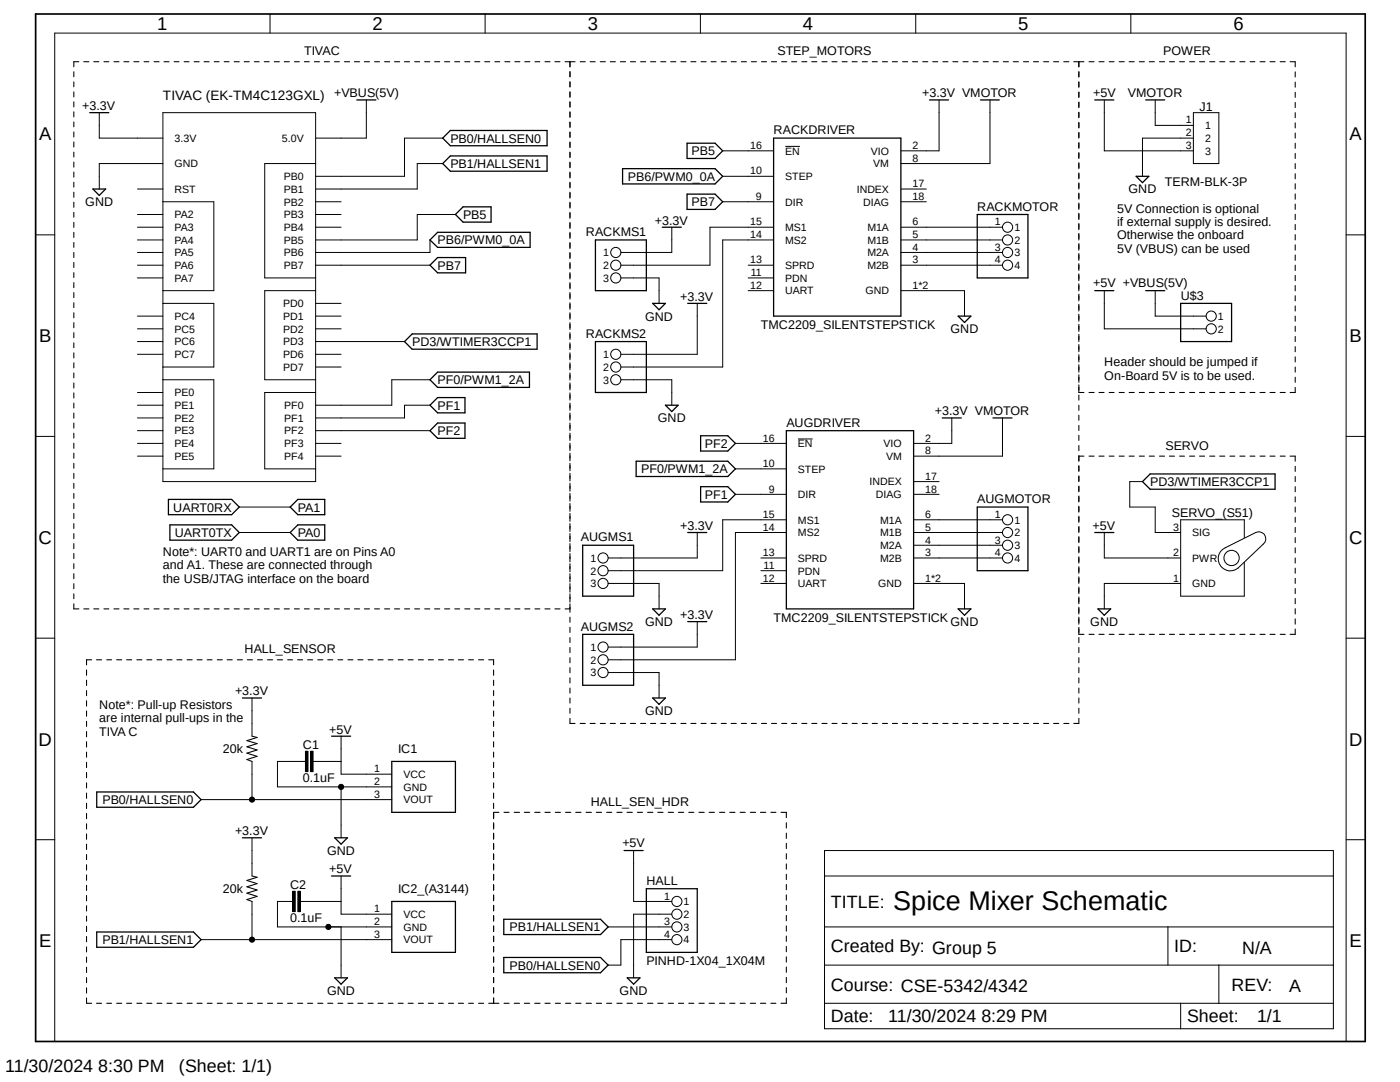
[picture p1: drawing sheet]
<svg xmlns="http://www.w3.org/2000/svg" width="279mm" height="216mm" viewBox="0 0 279 216" stroke-linecap="round" stroke-linejoin="round" font-family="sans-serif">
<path d="M6.6 2.5l266.2 205.9M272.8 2.5l-266.2 205.9" fill="none" stroke="#fff" stroke-width=".2"/>
<g fill="none" stroke="#000" stroke-width=".21">
<path d="M14.7 14.3v1M14.7 16.3v1M14.7 18.3v1M15.7 12.3h-1v1M16.7 12.3h1M18.7 12.3h1M20.7 12.3h1M22.7 12.3h1M24.7 12.3h1M26.7 12.3h1M28.7 12.3h1M30.7 12.3h1"/>
<path d="M32.7 12.3h1M34.8 12.3h.9M36.7 12.3h1M38.7 12.3h1.1M40.7 12.3h1M42.8 12.3h.9M44.7 12.3h1M46.7 12.3h1.1M48.7 12.3h1M50.8 12.3h.9M52.7 12.3h1M54.7 12.3h1.1"/>
<path d="M56.7 12.3h1M58.8 12.3h.9M60.7 12.3h1M62.7 12.3h1.1M64.7 12.3h1M66.8 12.3h.9M68.7 12.3h1.1M70.7 12.3h1.1M72.7 12.3h1M74.8 12.3h.9M76.8 12.3h1M78.7 12.3h1.1"/>
<path d="M80.7 12.3h1M82.8 12.3h.9M84.8 12.3h1M86.7 12.3h1.1M88.7 12.3h1M90.8 12.3h.9M92.8 12.3h1M94.7 12.3h1.1M96.7 12.3h1M98.8 12.3h.9M100.8 12.3h1M102.7 12.3h1.1"/>
<path d="M104.7 12.3h1M106.8 12.3h.9M108.8 12.3h1M110.7 12.3h1.1M112.8 12.3h2M113.7 12.3v1M113.7 14.3v1M113.7 16.3v1.1M113.7 18.3v1.1M115.8 12.3h1M117.8 12.3h1M119.8 12.3h1"/>
<path d="M121.8 12.3h1M123.8 12.3h1M125.8 12.3h1M127.8 12.3h1.1M129.8 12.3h1.1M131.9 12.3h1M133.9 12.3h1M135.9 12.3h1M137.9 12.3h1M139.9 12.3h1M141.9 12.3h1M143.9 12.3h1"/>
<path d="M145.9 12.3h1M148 12.3h1M149.9 12.3h1.1M152 12.3h1M154 12.3h1M156 12.3h1M158 12.3h1M160 12.3h1M162 12.3h1M164 12.3h1.1M166 12.3h1M168.1 12.3h1"/>
<path d="M170.1 12.3h1M172.1 12.3h1M174.1 12.3h1M176.1 12.3h1M178.1 12.3h1M180.1 12.3h1M182.1 12.3h1M184.1 12.3h1.1M186.1 12.3h1.1M188.2 12.3h1M190.2 12.3h1M192.2 12.3h1"/>
<path d="M194.2 12.3h1M196.2 12.3h1M198.2 12.3h1M200.2 12.3h1.1M202.2 12.3h1M204.3 12.3h1M206.2 12.3h1.1M208.3 12.3h1M210.3 12.3h1M212.3 12.3h1M214.3 12.3h2M215.3 12.3v1"/>
<path d="M215.3 14.3v1.1M215.3 16.3v1.1M215.3 18.4v1M217.3 12.3h1.1M219.3 12.3h1M221.4 12.3h.9M223.4 12.3h1M225.3 12.3h1.1M227.4 12.3h1M229.4 12.3h1M231.4 12.3h1M233.4 12.3h1"/>
<path d="M235.4 12.3h1M237.4 12.3h1M239.4 12.3h1M241.4 12.3h1M243.4 12.3h1M245.4 12.3h1M247.4 12.3h1.1M249.5 12.3h.9M251.5 12.3h1M253.4 12.3h1.1M255.5 12.3h1M257.5 12.3h1v1"/>
<path d="M258.5 14.4v1M258.5 16.4v1M258.5 18.4v1M14.7 20.3v1M14.7 22.3v1M14.7 24.3v1M14.7 26.3v1M14.7 28.3v1M14.7 30.4v.9M14.7 32.3v1.1M14.7 34.3v1M14.7 36.4v.9"/>
<path d="M14.7 38.4v1M113.7 20.3v1.1M113.7 22.3v1.1M113.7 24.3v1.1M113.7 26.3v1.1M113.7 28.3v1.2M113.7 30.4v1.1M113.7 32.3v1.2M113.7 34.3v1.2M113.7 36.4v1.1M113.7 38.4v1.1M215.3 20.4v1.1"/>
<path d="M215.3 22.4v1.1M215.3 24.4v1.1M215.3 26.4v1.2M215.3 28.4v1.2M215.3 30.4v1.2M215.3 32.5v1.2M215.3 34.5v1.2M215.3 36.5v1.2M215.3 38.5v1.3M258.5 20.4v1.1M258.5 22.5v1M258.5 24.5v1"/>
<path d="M258.5 26.5v1.1M258.5 28.6v1M258.5 30.6v1M258.5 32.6v1.1M258.5 34.7v1M258.5 36.7v1M258.5 38.7v1.1M14.7 40.3v1.1M14.7 42.4v.9M14.7 44.4v1M14.7 46.4v1M14.7 48.4v1"/>
<path d="M14.7 50.4v1M14.7 52.4v1M14.7 54.4v1M14.7 56.4v1M14.7 58.4v1M113.7 40.3v1.2M113.7 42.4v1.2M113.7 44.4v1.2M113.7 46.4v1.2M113.7 48.4v1.2M113.7 50.4v1.2M113.7 52.4v1.2"/>
<path d="M113.7 54.4v1.3M113.7 56.4v1.3M113.7 58.4v1.3M215.3 40.5v1.3M215.3 42.5v1.3M215.3 44.6v1.2M215.3 46.6v1.3M215.3 48.6v1.3M215.3 50.6v1.3M215.3 52.6v1.4M215.3 54.7v1.3M215.3 56.6v1.4"/>
<path d="M215.3 58.7v1.3M258.5 40.7v1.1M258.5 42.8v1M258.5 44.8v1M258.5 46.8v1.1M258.5 48.9v1M258.5 50.9v1M258.5 52.9v1.1M258.5 54.9v1.1M258.5 57v1M258.5 59v1M14.7 60.4v1"/>
<path d="M14.7 62.4v1M14.7 64.4v1M14.7 66.4v1M14.7 68.4v1M14.7 70.4v1M14.7 72.4v1M14.7 74.4v1M14.7 76.4v1M14.7 78.4v1M113.7 60.4v1.3M113.7 62.4v1.3M113.7 64.4v1.3"/>
<path d="M113.7 66.4v1.3M113.7 68.4v1.4M113.7 70.4v1.4M113.7 72.4v1.4M113.7 74.4v1.4M113.7 76.4v1.4M113.7 78.4v1.4M215.3 60.7v1.4M215.3 62.7v1.4M215.3 64.7v1.4M215.3 66.7v1.5M215.3 68.7v1.5"/>
<path d="M215.3 70.8v1.4M215.3 72.8v1.5M215.3 74.8v1.5M215.3 76.8v1.5h1M215.3 78.8v1M217.3 78.3h1.1M219.3 78.3h1M221.4 78.3h.9M223.4 78.3h1M225.3 78.3h1.1M227.4 78.3h1M229.4 78.3h1"/>
<path d="M231.4 78.3h1M233.4 78.3h1M235.4 78.3h1M237.4 78.3h1M239.4 78.3h1M241.4 78.3h1M243.4 78.3h1M245.4 78.3h1M247.4 78.3h1.1M249.5 78.3h.9M251.5 78.3h1M253.4 78.3h1.1"/>
<path d="M255.5 78.3h1M258.5 61v1.1M258.5 63.1v1M258.5 65.1v1M258.5 67.1v1.1M258.5 69.2v1M258.5 71.2v1M258.5 73.2v1.1M258.5 75.3v1M258.5 77.3v1h-1M14.7 80.4v1M14.7 82.4v1"/>
<path d="M14.7 84.4v1M14.7 86.4v1M14.7 88.4v1.1M14.7 90.4v1M14.7 92.5v.9M14.7 94.4v1.1M14.7 96.4v1.1M14.7 98.5v.9M113.7 80.4v1.5M113.7 82.4v1.5M113.7 84.4v1.5M113.7 86.4v1.5"/>
<path d="M113.7 88.4v1.5M113.7 90.4v1.5M113.7 92.5v1.4M113.7 94.4v1.6M113.7 96.4v1.6M113.7 98.5v1.5M215.3 80.9v1M215.3 82.8v1.1M215.3 84.9v1M215.3 86.9v1M215.3 88.9v1M215.3 90.9v1.1"/>
<path d="M215.3 92.9v1.2M215.3 95v1.1M215.3 97v1.1M215.3 99v1.2M215.3 91h1M217.3 91h1.1M219.3 91h1M221.4 91h.9M223.4 91h1M225.3 91h1.1M227.4 91h1M229.4 91h1"/>
<path d="M231.4 91h1M233.4 91h1M235.4 91h1M237.4 91h1M239.4 91h1M241.4 91h1M243.4 91h1M245.4 91h1M247.4 91h1.1M249.5 91h.9M251.5 91h1M253.4 91h1.1"/>
<path d="M255.5 91h1M257.5 91h1v1M258.5 93v1.1M258.5 95.1v1M258.5 97.1v1M258.5 99.1v1.1M14.7 100.5v1M14.7 102.4v1.1M14.7 104.5v1M14.7 106.5v1M14.7 108.5v1M14.7 110.4v1.1"/>
<path d="M14.7 112.5v1M14.7 114.5v1M14.7 116.5v1M14.7 118.5v1M113.7 100.5v1.5M113.7 102.4v1.6M113.7 104.5v1.5M113.7 106.5v1.6M113.7 108.5v1.6M113.7 110.4v1.7M113.7 112.5v1.6M113.7 114.5v1.6"/>
<path d="M113.7 116.5v1.7M113.7 118.5v1.6M215.3 101v1.2M215.3 103v1.2M215.3 105v1.3M215.3 107.1v1.2M215.3 109.1v1.2M215.3 111.1v1.3M215.3 113.1v1.3M215.3 115.1v1.3M215.3 117.1v1.3M215.3 119.1v1.4"/>
<path d="M258.5 101.2v1M258.5 103.2v1M258.5 105.2v1.1M258.5 107.3v1M258.5 109.3v1M258.5 111.3v1.1M258.5 113.4v1M258.5 115.4v1M258.5 117.4v1M258.5 119.4v1.1M14.7 120.5v1h1M16.7 121.5h1"/>
<path d="M17.3 133.7v1M17.3 135.7v1.1M17.3 137.8v1M17.3 139.8v1.1M18.3 131.7h-1v1M18.7 121.5h1M19.3 131.7h1M20.7 121.5h1M21.3 131.7h1M22.7 121.5h1M23.3 131.7h1M24.7 121.5h1"/>
<path d="M25.3 131.7h1M26.7 121.5h1M27.3 131.7h1M28.7 121.5h1M29.3 131.7h1M30.7 121.5h1M31.3 131.7h1M32.7 121.5h1M33.3 131.7h1M34.8 121.5h.9M35.3 131.7h1M36.7 121.5h1"/>
<path d="M37.3 131.7h1.1M38.7 121.5h1.1M39.3 131.7h1M40.7 121.5h1M41.4 131.7h.9M42.8 121.5h.9M43.3 131.7h1.1M44.7 121.5h1M45.3 131.7h1.1M46.7 121.5h1.1M47.4 131.7h1M48.7 121.5h1"/>
<path d="M49.4 131.7h1M50.8 121.5h.9M51.4 131.7h1M52.7 121.5h1M53.4 131.7h1M54.7 121.5h1.1M55.4 131.7h1M56.7 121.5h1M57.4 131.7h1M58.8 121.5h.9M59.4 131.7h1M60.7 121.5h1"/>
<path d="M61.4 131.7h1M62.7 121.5h1.1M63.4 131.7h1M64.7 121.5h1M65.4 131.7h1M66.8 121.5h.9M67.4 131.7h1M68.7 121.5h1.1M69.4 131.7h1M70.7 121.5h1.1M71.4 131.7h1M72.7 121.5h1"/>
<path d="M73.4 131.7h1.1M74.8 121.5h.9M75.4 131.7h1.1M76.8 121.5h1M77.5 131.7h.9M78.7 121.5h1.1M79.5 131.7h1M80.7 121.5h1M81.4 131.7h1.1M82.8 121.5h.9M83.5 131.7h1M84.8 121.5h1"/>
<path d="M85.5 131.7h1M86.7 121.5h1.1M87.5 131.7h1M88.7 121.5h1M89.5 131.7h1M90.8 121.5h.9M91.5 131.7h1M92.8 121.5h1M93.5 131.7h1M94.7 121.5h1.1M95.5 131.7h1M96.7 121.5h1"/>
<path d="M97.5 131.7h1v1M98.5 133.7v1M98.5 135.7v1.1M98.5 137.8v1M98.5 139.8v1.1M98.8 121.5h.9M100.8 121.5h1M102.7 121.5h1.1M104.7 121.5h1M106.8 121.5h.9M108.8 121.5h1M110.7 121.5h1.1"/>
<path d="M112.8 121.5h.9M113.7 120.5v1.7M113.7 123.1v1.1M113.7 125.2v1M113.7 127.2v1M113.7 129.2v1M113.7 131.2v1M113.7 133.2v1M113.7 135.3v1M113.7 137.3v1M113.7 139.3v1M215.3 121.2v1.3"/>
<path d="M215.3 123.1v1.4M215.3 125.2v1.4h1M215.3 127.2v1M215.3 129.2v1M215.3 131.2v1M215.3 133.2v1M215.3 135.3v1M215.3 137.3v1M215.3 139.3v1M217.3 126.6h1.1M219.3 126.6h1M221.4 126.6h.9"/>
<path d="M223.4 126.6h1M225.3 126.6h1.1M227.4 126.6h1M229.4 126.6h1M231.4 126.6h1M233.4 126.6h1M235.4 126.6h1M237.4 126.6h1M239.4 126.6h1M241.4 126.6h1M243.4 126.6h1M245.4 126.6h1"/>
<path d="M247.4 126.6h1.1M249.5 126.6h.9M251.5 126.6h1M253.4 126.6h1.1M255.5 126.6h1M258.5 121.5v1M258.5 123.5v1M258.5 125.5v1.1h-1M17.3 141.9v1M17.3 143.9v1M17.3 146v1M17.3 148v1.1"/>
<path d="M17.3 150.1v1M17.3 152.1v1.1M17.3 154.1v1.1M17.3 156.2v1M17.3 158.2v1.1M50.3 146.9l1 .3-2 .6 2 .6-2 .6 2 .6-2 .7 2 .6-2 .7 1 .3M98.5 141.9v1M98.5 143.9v1M98.5 146v1M98.5 148v1.1M98.5 150.1v1M98.5 152.1v1.1"/>
<path d="M98.5 154.1v1.1M98.5 156.2v1M98.5 158.2v1.1M113.7 141.3v1M113.7 143.3v1.1h1.1M115.8 144.4h1M117.8 144.4h1M119.8 144.4h1M121.8 144.4h1M123.8 144.4h1M125.8 144.4h1M127.8 144.4h1.1"/>
<path d="M129.8 144.4h1.1M131.9 144.4h1M133.9 144.4h1M135.9 144.4h1M137.9 144.4h1M139.9 144.4h1M141.9 144.4h1M143.9 144.4h1M145.9 144.4h1M148 144.4h1M149.9 144.4h1.1M152 144.4h1"/>
<path d="M154 144.4h1M156 144.4h1M158 144.4h1M160 144.4h1M162 144.4h1M164 144.4h1.1M166 144.4h1M168.1 144.4h1M170.1 144.4h1M172.1 144.4h1M174.1 144.4h1M176.1 144.4h1"/>
<path d="M178.1 144.4h1M180.1 144.4h1M182.1 144.4h1M184.1 144.4h1.1M186.1 144.4h1.1M188.2 144.4h1M190.2 144.4h1M192.2 144.4h1M194.2 144.4h1M196.2 144.4h1M198.2 144.4h1M200.2 144.4h1.1"/>
<path d="M202.2 144.4h1M204.3 144.4h1M206.2 144.4h1.1M208.3 144.4h1M210.3 144.4h1M212.3 144.4h1M215.3 141.3v1M215.3 143.3v1.1h-1M17.3 160.3v1M17.3 162.3v1.1M17.3 164.4v1M17.3 166.4v1.1"/>
<path d="M17.3 168.4v1.1M17.3 170.5v1M17.3 172.6v1M17.3 174.6v1M17.3 176.7v1M17.3 178.7v1M50.3 174.8l1 .2-2 .7 2 .6-2 .7 2 .6-2 .6 2 .7-2 .6 1 .4M98.5 160.3v1M98.5 164.2v1.2M98.5 166.2v1.3M98.5 168.3v1.2M98.5 170.3v1.2"/>
<path d="M98.5 172.4v1.2M98.5 174.5v1.1M98.5 176.5v1.2M98.5 178.6v1.1M99.6 162.1h-1.1v1.3M100.6 162.1h1M102.6 162.1h1.1M104.6 162.1h1.1M106.7 162.1h1.1M108.8 162.1h1M110.8 162.1h1M112.9 162.1h1"/>
<path d="M114.9 162.1h1.1M117 162.1h1M119 162.1h1.1M121.1 162.1h1M123.1 162.1h1.1M125.1 162.1h1.1M127.2 162.1h1M129.2 162.1h1.1M131.3 162.1h1M133.3 162.1h1.1M135.4 162.1h1M137.5 162.1h1"/>
<path d="M139.5 162.1h1M141.5 162.1h1.1M143.6 162.1h1.1M145.6 162.1h1.1M147.7 162.1h1M149.7 162.1h1.1M151.8 162.1h1M153.8 162.1h1.1M155.9 162.1h1v1.1M156.9 164.2v1M156.9 166.2v1.1M156.9 168.3v1"/>
<path d="M156.9 170.3v1.1M156.9 172.4v1M156.9 174.5v1M156.9 176.5v1M156.9 178.6v1M17.3 199.1v1.1h1M17.3 180.7v1.1M17.3 182.8v1M17.3 184.8v1.1M17.3 186.9v1M17.3 188.9v1M17.3 191v1"/>
<path d="M17.3 193v1.1M17.3 195.1v1M17.3 197.1v1.1M98.5 180.6v1.2M98.5 182.7v1.1M98.5 184.7v1.2M98.5 186.8v1.1M98.5 188.8v1.1M98.5 190.9v1.1M98.5 193v1.1M98.5 195v1.1M98.5 197.1v1.1"/>
<path d="M98.5 199.1v1.1M156.9 180.6v1.1M156.9 182.7v1M156.9 184.7v1.1M156.9 186.8v1M156.9 188.8v1.1M156.9 190.9v1.1M156.9 193v1M156.9 195v1.1M156.9 197.1v1M156.9 199.1v1.1h-1M19.3 200.2h1"/>
<path d="M21.3 200.2h1M23.3 200.2h1M25.3 200.2h1M27.3 200.2h1M29.3 200.2h1M31.3 200.2h1M33.3 200.2h1M35.3 200.2h1M37.3 200.2h1.1M39.3 200.2h1M41.4 200.2h.9M43.3 200.2h1.1"/>
<path d="M45.3 200.2h1.1M47.4 200.2h1M49.4 200.2h1M51.4 200.2h1M53.4 200.2h1M55.4 200.2h1M57.4 200.2h1M59.4 200.2h1M61.4 200.2h1M63.4 200.2h1M65.4 200.2h1M67.4 200.2h1"/>
<path d="M69.4 200.2h1M71.4 200.2h1M73.4 200.2h1.1M75.4 200.2h1.1M77.5 200.2h.9M79.5 200.2h1M81.4 200.2h1.1M83.5 200.2h1M85.5 200.2h1M87.5 200.2h1M89.5 200.2h1M91.5 200.2h1"/>
<path d="M93.5 200.2h1M95.5 200.2h1M97.5 200.2h2.1M100.6 200.2h1M102.6 200.2h1.1M104.6 200.2h1.1M106.7 200.2h1.1M108.8 200.2h1M110.8 200.2h1M112.9 200.2h1M114.9 200.2h1.1M117 200.2h1"/>
<path d="M119 200.2h1.1M121.1 200.2h1M123.1 200.2h1.1M125.1 200.2h1.1M127.2 200.2h1M129.2 200.2h1.1M131.3 200.2h1M133.3 200.2h1.1M135.4 200.2h1M137.5 200.2h1M139.5 200.2h1M141.5 200.2h1.1"/>
<path d="M143.6 200.2h1.1M145.6 200.2h1.1M147.7 200.2h1M149.7 200.2h1.1M151.8 200.2h1M153.8 200.2h1.1"/>
</g>
<g fill="none" stroke="#000" stroke-width=".2">
<path d="M53.9 2.8v3.8M73.1 19.9v7.7h-10.1M96.8 2.8v3.8M139.8 2.8v3.8M182.8 2.8v3.8M187.4 19.9v10.2h-7.6M197.6 19.9v12.7h-17.8M220.4 19.9v10.2h17.8M225.7 2.8v3.8M230.5 19.9v5.1h7.7M19.8 22.5v5.1h12.7M27.4 37.7h5.1"/>
<path d="M32.5 32.6h-12.7v5.1M32.5 22.5h30.5v73.6h-30.5zM63 32.6h-10.2v22.9h10.2M88.3 27.6h-7.6v7.6h-17.7M88.3 32.6h-5v5.1h-20.3M144.2 35.2h10.2M144.2 30.1h10.2M156.7 29.2h2.9M179.8 37.7h5.1M238.2 22.5h5v10.1h-5zM238.2 27.6h-10.2v7.6M7.1 46.9h3.8"/>
<path d="M27.4 42.8h5.1M27.4 45.3h5.1M27.4 47.9h5.1M27.4 50.4h5.1M27.4 52.9h5.1M27.4 55.5h5.1M32.5 40.3h10.2v17.7h-10.2M63 42.8h5.1M63 45.3h5.1M63 52.9h22.8M63 40.3h5.1M63 58h-10.2v17.8h10.2"/>
<path d="M85.8 47.9v2.5h-22.8M90.9 42.8h-7.6v5.1h-20.3M123.9 55.5h7.6v5M134.1 45.3v5.1h-10.2M144.2 40.3h10.2M149.3 52.9h5.1M149.3 55.5h5.1M149.3 58h5.1M154.4 45.3h-12.7v7.6h-17.8M154.4 47.9h-10.2v25.3h-20.3M179.8 58h12.7v5.1M179.8 45.3h20.3"/>
<path d="M179.8 47.9h20.3M179.8 50.4h20.3M179.8 52.9h20.3M179.8 40.3h5.1M220.4 58v7.6h20.3M230.5 58v5.1h10.2M268.6 46.9h3.9M27.4 63.1h5.1M27.4 65.6h5.1M27.4 68.2h5.1M27.4 70.7h5.1M27.4 78.3h5.1"/>
<path d="M32.5 60.5h10.2v12.7h-10.2M32.5 75.8h10.2v17.8h-10.2M63 63.1h5.1M63 65.6h5.1M63 68.2h17.7M63 70.7h5.1M63 60.5h5.1M63 73.2h5.1M63 78.3h-10.2v15.3h10.2M85.8 75.8h-7.6v5.1h-15.2M123.9 75.8h10.2v5.1M139.1 60.5v10.2h-15.2"/>
<path d="M7.1 87.1h3.8M27.4 80.9h5.1M27.4 83.4h5.1M27.4 85.9h5.1M27.4 88.5h5.1M27.4 91h5.1M63 85.9h22.8M63 88.5h5.1M63 91h5.1M85.8 80.9h-5.1v2.5h-17.7M146.8 88.5h10.1M146.8 93.6h10.1"/>
<path d="M146.8 98.6h10.1M159.3 87.6h2.9M182.3 96.1h5.1M182.3 98.6h5.1M189.9 83.4v5.1h-7.6M200.1 83.4v7.6h-17.8M228 96.1h-2.5v5.1h5v5.1h5.1M268.6 87.1h3.9M47.8 106.3h10.1M47.8 101.2h10.1M121.4 116.4h10.1v5.1M139.1 106.3v5h-17.7"/>
<path d="M151.8 116.4h5.1M151.8 111.3h5.1M151.8 113.9h5.1M156.9 106.3h-10.1v25.4h-25.4M156.9 103.7h-12.7v10.2h-22.8M182.3 116.4h10.2v5.1M182.3 106.3h17.8M182.3 103.7h17.8M182.3 108.8h17.8M182.3 111.3h17.8M220.4 106.3v5h15.2M235.6 116.4h-15.2v5.1"/>
<path d="M244 109.6l6.6-3.3a1.38 1.38 0 0 1 1.8 .4 1.38 1.38 0 0 1-.3 1.8l-5 4.9a2.42 2.42 0 0 1-3.4-.4 2.42 2.42 0 0 1 .3-3.4zM248.3 107.3v-3.6h-12.7v15.3h12.7v-6.8M7.1 127.3h3.8M50.3 139.3v7.6M121.4 134.2h10.1v5.1M139.1 124v5.1h-17.7M268.6 127.3h3.9M40.1 159.6h38.1M50.3 151.9v7.7M61 149.9h.5v4.1h-.5zM61 151.9h-5.6v5.1h22.8M62 149.9h.5v4.1h-.5z"/>
<path d="M62.5 151.9h5.6M68.1 146.9v7.6h10.1M68.1 157v10.2M7.1 167.6h3.8M50.3 167.2v7.6M50.3 179.9v7.6M58.4 177.8h.5v4.1h-.5zM58.4 179.9h-3v5.1h22.8M59.4 177.8h.5v4.1h-.5zM59.9 179.9h8.2M68.1 174.8v7.6h10.1M126.4 169.7v10.2h7.7"/>
<path d="M164.5 169.7h101.6v35.6h-101.6zM164.5 174.8h101.6M268.6 167.6h3.9M40.1 187.5h38.1M68.1 185v10.1M121.4 185h12.7M134.1 187.5h-10.2v5.1h-2.5M134.1 182.4h-7.7v12.7M164.5 185h101.6M164.5 192.6h101.6M233.1 185v7.6M243.2 192.6v7.6"/>
<path d="M10.9 207.8v-201.2h257.7v201.2M164.5 200.2h101.6M235.6 200.2v5.1"/>
<circle cx="122.9" cy="50.4" r="1.01"/>
<circle cx="122.9" cy="52.9" r="1.01"/>
<circle cx="122.9" cy="55.5" r="1.01"/>
<circle cx="201.1" cy="45.3" r="1.01"/>
<circle cx="201.1" cy="50.4" r="1.01"/>
<circle cx="201.1" cy="52.9" r="1.01"/>
<circle cx="201.1" cy="47.9" r="1.01"/>
<circle cx="122.9" cy="73.2" r="1.01"/>
<circle cx="122.9" cy="75.8" r="1.01"/>
<circle cx="122.9" cy="70.7" r="1.01"/>
<circle cx="241.7" cy="65.6" r="1.01"/>
<circle cx="241.7" cy="63.1" r="1.01"/>
<circle cx="120.4" cy="116.4" r="1.01"/>
<circle cx="120.4" cy="113.9" r="1.01"/>
<circle cx="120.4" cy="111.3" r="1.01"/>
<circle cx="201.1" cy="108.8" r="1.01"/>
<circle cx="201.1" cy="106.3" r="1.01"/>
<circle cx="201.1" cy="111.3" r="1.01"/>
<circle cx="201.1" cy="103.7" r="1.01"/>
<circle cx="245.8" cy="111.3" r="1.53"/>
<circle cx="120.4" cy="129.1" r="1.01"/>
<circle cx="120.4" cy="131.7" r="1.01"/>
<circle cx="120.4" cy="134.2" r="1.01"/>
<circle cx="50.3" cy="159.6" r=".51"/>
<circle cx="68.1" cy="157" r=".51"/>
<circle cx="135.1" cy="179.9" r="1.01"/>
<circle cx="50.3" cy="187.5" r=".51"/>
<circle cx="65.5" cy="185" r=".51"/>
<circle cx="135.1" cy="187.5" r="1.01"/>
<circle cx="135.1" cy="185" r="1.01"/>
<circle cx="135.1" cy="182.4" r="1.01"/>
</g>
<g fill="none" stroke="#000" stroke-width=".25">
<path d="M71.2 19.9h3.8M185.5 19.9h3.8M195.7 19.9h3.7M218.5 19.9h3.8M228.6 19.9h3.9M17.9 22.5h3.8M18.5 37.7h2.6l-1.3 1.3zM89.9 26h19.3v3.1h-19.3l-1.6-1.5zM89.9 31.1h19.3v3.1h-19.3l-1.6-1.6zM124.2 33.7h18.5l1.5 1.5-1.5 1.5h-18.5zM137.1 38.7h5.6l1.5 1.6-1.5 1.5h-5.6zM137.1 28.6h5.6l1.5 1.5-1.5 1.5h-5.6z"/>
<path d="M154.4 27.6h25.4v35.5h-25.4zM226.7 35.2h2.6l-1.3 1.2zM87.3 46.4h18.5v3h-18.5l-1.5-1.5zM87.3 51.4h5.6v3h-5.6l-1.5-1.5zM90.9 42.8l1.5-1.5h5.6v3h-5.6zM118.8 47.9h10.2v10.1h-10.2zM132.2 45.3h3.8M195 42.8h10.1v12.7h-10.1zM218.5 58h3.8M228.6 58h3.9M80.7 68.2l1.6-1.6h24.9v3.1h-24.9zM85.8 75.8l1.5-1.5h18.4v3h-18.4z"/>
<path d="M87.3 79.3h5.5v3.1h-5.5l-1.5-1.5zM118.8 68.2h10.2v10.1h-10.2zM130.3 60.5h2.5l-1.3 1.3zM137.2 60.5h3.9M191.2 63.1h2.6l-1.3 1.2zM235.6 60.5h10.2v7.7h-10.2zM33.6 99.7h12.6l1.6 1.5-1.6 1.5h-12.6zM85.8 85.9l1.5-1.5h5.5v3.1h-5.5zM127 92h18.2l1.6 1.6-1.6 1.5h-18.2zM132.8 80.9h2.5l-1.2 1.2zM139.8 97.1h5.4l1.6 1.5-1.6 1.6h-5.4zM139.8 87h5.4l1.6 1.5-1.6 1.5h-5.4z"/>
<path d="M156.9 85.9h25.4v35.6h-25.4zM188 83.4h3.9M198.2 83.4h3.8M228 96.1l1.5-1.5h25v3h-25zM33.9 104.7h12.3l1.6 1.6-1.6 1.5h-12.3zM57.9 101.2l1.5-1.5h5.4v3h-5.4zM59.4 104.7h5.4v3.1h-5.4l-1.5-1.5zM116.3 108.8h10.1v10.2h-10.1zM137.2 106.3h3.9M195 101.2h10.1v12.7h-10.1zM218.5 106.3h3.8M48.4 139.3h3.8"/>
<path d="M116.3 126.6h10.1v10.1h-10.1zM130.3 121.5h2.5l-1.3 1.3zM130.3 139.3h2.5l-1.3 1.2zM137.2 124h3.9M191.2 121.5h2.6l-1.3 1.3zM219.1 121.5h2.6l-1.3 1.3zM19.3 158h19.3l1.5 1.6-1.5 1.5h-19.3zM66.2 146.9h3.8M78.2 151.9h12.7v10.2h-12.7zM48.4 167.2h3.8M66.2 174.8h3.8M66.8 167.2h2.5l-1.2 1.2z"/>
<path d="M78.2 179.9h12.7v10.1h-12.7zM124.5 169.7h3.9M129 177.3h10.1v12.7h-10.1zM19.3 186h19.3l1.5 1.5-1.5 1.5h-19.3zM66.8 195.1h2.5l-1.2 1.3zM100.5 191.1h19.3l1.6 1.5-1.6 1.5h-19.3zM100.5 183.4h19.3l1.6 1.6-1.6 1.5h-19.3zM125.2 195.1h2.5l-1.3 1.3z"/>
</g>
<path d="M7.1 2.8h265.4v205h-265.4z" fill="none" stroke="#000" stroke-width=".34"/>
<g fill="#000">
<path d="M61 149.9h.5v4.1h-.5z" fill-rule="evenodd"/>
<path d="M62 149.9h.5v4.1h-.5z" fill-rule="evenodd"/>
<path d="M58.4 177.8h.5v4.1h-.5z" fill-rule="evenodd"/>
<path d="M59.4 177.8h.5v4.1h-.5z" fill-rule="evenodd"/>
<circle cx="50.3" cy="159.6" r=".51"/>
<circle cx="68.1" cy="157" r=".51"/>
<circle cx="50.3" cy="187.5" r=".51"/>
<circle cx="65.5" cy="185" r=".51"/>
</g>
<text font-size="5.4" x="178.3" y="181.7">Spice Mixer Schematic</text>
<g font-size="3.7">
<text x="31.4" y="6">1</text>
<text x="74.3" y="6">2</text>
<text x="117.3" y="6">3</text>
<text x="160.2" y="6">4</text>
<text x="203.2" y="6">5</text>
<text x="246.2" y="6">6</text>
<text x="7.8" y="28">A</text>
<text x="269.3" y="28">A</text>
<text x="7.8" y="68.3">B</text>
<text x="269.3" y="68.3">B</text>
<text x="7.7" y="108.5">C</text>
<text x="269.2" y="108.5">C</text>
<text x="7.7" y="148.8">D</text>
<text x="269.2" y="148.8">D</text>
<text x="7.8" y="189">E</text>
<text x="269.3" y="189">E</text>
</g>
<g font-size="3.6">
<text x="165.8" y="181.1">TITLE:</text>
<text x="165.8" y="190">Created By: Group 5</text>
<text x="234.3" y="190">ID:</text>
<text x="247.9" y="190.3">N/A</text>
<text x="165.8" y="197.7">Course: CSE-5342/4342</text>
<text x="245.8" y="197.7">REV:</text>
<text x="257.3" y="197.9">A</text>
<text x="165.8" y="204">Date:</text>
<text x="177.3" y="204">11/30/2024 8:29 PM</text>
<text x="236.9" y="204">Sheet:</text>
<text x="250.9" y="204">1/1</text>
<text x="1" y="213.9">11/30/2024 8:30 PM</text>
<text x="35.7" y="213.9">(Sheet: 1/1)</text>
</g>
<text font-size="2.7" x="32.5" y="19.9">TIVAC (EK-TM4C123GXL)</text>
<g font-size="2.5">
<text x="60.7" y="11">TIVAC</text>
<text x="155.2" y="11">STEP_MOTORS</text>
<text x="232.2" y="11">POWER</text>
<text x="16.4" y="22">+3.3V</text>
<text x="66.7" y="19.3">+VBUS(5V)</text>
<text x="184" y="19.4">+3.3V VMOTOR</text>
<text x="218.1" y="19.3">+5V</text>
<text x="225.1" y="19.3">VMOTOR</text>
<text x="239.4" y="22.2">J1</text>
<text x="89.9" y="28.4">PB0/HALLSEN0</text>
<text x="154.4" y="26.8">RACKDRIVER</text>
<text x="89.9" y="33.5">PB1/HALLSEN1</text>
<text x="138" y="31">PB5</text>
<text x="17" y="41.1">GND</text>
<text x="125.3" y="36.1">PB6/PWM0_0A</text>
<text x="138" y="41.1">PB7</text>
<text x="225.2" y="38.6">GND</text>
<text x="232.5" y="37.2">TERM-BLK-3P</text>
<text x="92.4" y="43.7">PB5</text>
<text x="116.9" y="47.1">RACKMS1</text>
<text x="130.7" y="44.8">+3.3V</text>
<text x="195" y="42">RACKMOTOR</text>
<text x="222.9" y="42.4">5V Connection is optional</text>
<text x="222.9" y="45.1">if external supply is desired.</text>
<text x="222.9" y="47.8">Otherwise the onboard</text>
<text x="87.3" y="48.8">PB6/PWM0_0A</text>
<text x="87.3" y="53.8">PB7</text>
<text x="222.9" y="50.4">5V (VBUS) can be used</text>
<text x="218.1" y="57.4">+5V +VBUS(5V)</text>
<text x="235.6" y="59.8">U$3</text>
<text x="128.7" y="64">GND</text>
<text x="135.8" y="60">+3.3V</text>
<text x="151.9" y="65.6">TMC2209_SILENTSTEPSTICK</text>
<text x="82.3" y="69">PD3/WTIMER3CCP1</text>
<text x="116.9" y="67.4">RACKMS2</text>
<text x="189.7" y="66.5">GND</text>
<text x="87.3" y="76.7">PF0/PWM1_2A</text>
<text x="220.4" y="73.1">Header should be jumped if</text>
<text x="220.4" y="75.8">On-Board 5V is to be used.</text>
<text x="87.3" y="81.7">PF1</text>
<text x="186.6" y="82.9">+3.3V VMOTOR</text>
<text x="87.3" y="86.8">PF2</text>
<text x="131.3" y="84.3">GND</text>
<text x="140.7" y="89.4">PF2</text>
<text x="156.9" y="85.2">AUGDRIVER</text>
<text x="232.6" y="89.7">SERVO</text>
<text x="128" y="94.4">PF0/PWM1_2A</text>
<text x="140.7" y="99.5">PF1</text>
<text x="195" y="100.4">AUGMOTOR</text>
<text x="229.5" y="97">PD3/WTIMER3CCP1</text>
<text x="34.6" y="102.1">UART0RX</text>
<text x="34.9" y="107.1">UART0TX</text>
<text x="59.4" y="107.1">PA0</text>
<text x="59.4" y="102.1">PA1</text>
<text x="135.8" y="105.7">+3.3V</text>
<text x="218" y="105.7">+5V</text>
<text x="233.9" y="103.2">SERVO_(S51)</text>
<text x="32.5" y="111">Note*: UART0 and UART1 are on Pins A0</text>
<text x="32.5" y="113.6">and A1. These are connected through</text>
<text x="115.9" y="108">AUGMS1</text>
<text x="32.5" y="116.3">the USB/JTAG interface on the board</text>
<text x="115.9" y="125.8">AUGMS2</text>
<text x="128.7" y="124.9">GND</text>
<text x="135.8" y="123.5">+3.3V</text>
<text x="154.4" y="124">TMC2209_SILENTSTEPSTICK</text>
<text x="189.7" y="124.9">GND</text>
<text x="217.6" y="124.9">GND</text>
<text x="48.8" y="130.4">HALL_SENSOR</text>
<text x="19.8" y="141.4">Note*: Pull-up Resistors</text>
<text x="46.9" y="138.8">+3.3V</text>
<text x="128.7" y="142.7">GND</text>
<text x="19.8" y="144.1">are internal pull-ups in the</text>
<text x="19.8" y="146.8">TIVA C</text>
<text x="60.5" y="149.4">C1</text>
<text x="65.7" y="146.4">+5V</text>
<text x="44.5" y="150.3">20k</text>
<text x="79.5" y="150.3">IC1</text>
<text x="20.4" y="160.4">PB0/HALLSEN0</text>
<text x="60.5" y="156">0.1uF</text>
<text x="117.9" y="160.8">HALL_SEN_HDR</text>
<text x="46.9" y="166.7">+3.3V</text>
<text x="65.3" y="170.6">GND</text>
<text x="124.2" y="169.1">+5V</text>
<text x="44.5" y="178.2">20k</text>
<text x="57.9" y="177.3">C2</text>
<text x="65.7" y="174.3">+5V</text>
<text x="79.5" y="178.2">IC2_(A3144)</text>
<text x="129" y="176.6">HALL</text>
<text x="57.9" y="183.9">0.1uF</text>
<text x="101.7" y="185.8">PB1/HALLSEN1</text>
<text x="20.4" y="188.4">PB1/HALLSEN1</text>
<text x="101.7" y="193.5">PB0/HALLSEN0</text>
<text x="129" y="192.6">PINHD-1X04_1X04M</text>
<text x="65.3" y="198.5">GND</text>
<text x="123.7" y="198.5">GND</text>
</g>
<g font-size="2.1">
<text x="34.8" y="28.3">3.3V</text>
<text x="56.3" y="28.3">5.0V</text>
<text x="149.7" y="29.7">16</text>
<text x="182.1" y="29.7">2</text>
<text x="236.6" y="24.6">1</text>
<text x="236.6" y="27.2">2</text>
<text x="236.6" y="29.7">3</text>
<text x="240.5" y="25.8">1</text>
<text x="240.5" y="28.3">2</text>
<text x="34.8" y="33.4">GND</text>
<text x="56.6" y="35.9">PB0</text>
<text x="149.7" y="34.8">10</text>
<text x="156.7" y="35.9">STEP</text>
<text x="156.7" y="30.9">EN</text>
<text x="173.8" y="30.9">VIO</text>
<text x="174.3" y="33.4">VM</text>
<text x="182.1" y="32.3">8</text>
<text x="240.5" y="30.9">3</text>
<text x="34.8" y="38.5">RST</text>
<text x="56.6" y="38.5">PB1</text>
<text x="56.6" y="41">PB2</text>
<text x="150.9" y="39.9">9</text>
<text x="156.7" y="41">DIR</text>
<text x="171" y="38.5">INDEX</text>
<text x="172.3" y="41">DIAG</text>
<text x="182.1" y="37.3">17</text>
<text x="182.1" y="39.9">18</text>
<text x="34.8" y="43.6">PA2</text>
<text x="34.8" y="46.1">PA3</text>
<text x="56.6" y="43.6">PB3</text>
<text x="56.6" y="46.1">PB4</text>
<text x="149.7" y="47.5">14</text>
<text x="149.7" y="45">15</text>
<text x="156.7" y="46.1">MS1</text>
<text x="173.1" y="46.1">M1A</text>
<text x="182.1" y="47.5">5</text>
<text x="182.1" y="45">6</text>
<text x="198.5" y="45">1</text>
<text x="202.4" y="46.1">1</text>
<text x="34.8" y="48.6">PA4</text>
<text x="34.8" y="51.2">PA5</text>
<text x="34.8" y="53.7">PA6</text>
<text x="56.6" y="48.6">PB5</text>
<text x="56.6" y="51.2">PB6</text>
<text x="56.6" y="53.7">PB7</text>
<text x="120.4" y="51.2">1</text>
<text x="120.4" y="53.7">2</text>
<text x="149.7" y="52.6">13</text>
<text x="156.7" y="53.7">SPRD</text>
<text x="156.7" y="48.6">MS2</text>
<text x="173.1" y="48.6">M1B</text>
<text x="173.1" y="51.2">M2A</text>
<text x="173.1" y="53.7">M2B</text>
<text x="182.1" y="50">4</text>
<text x="182.1" y="52.6">3</text>
<text x="198.5" y="50">3</text>
<text x="198.5" y="52.6">4</text>
<text x="202.4" y="48.6">2</text>
<text x="202.4" y="51.2">3</text>
<text x="202.4" y="53.7">4</text>
<text x="34.8" y="56.2">PA7</text>
<text x="120.4" y="56.2">3</text>
<text x="149.7" y="57.7">12</text>
<text x="149.9" y="55.1">11</text>
<text x="156.7" y="56.2">PDN</text>
<text x="156.7" y="58.8">UART</text>
<text x="172.7" y="58.8">GND</text>
<text x="182.1" y="57.7">1*2</text>
<text x="34.8" y="63.8">PC4</text>
<text x="56.5" y="61.3">PD0</text>
<text x="56.5" y="63.8">PD1</text>
<text x="243" y="63.8">1</text>
<text x="34.8" y="66.4">PC5</text>
<text x="34.8" y="68.9">PC6</text>
<text x="34.8" y="71.5">PC7</text>
<text x="56.5" y="66.4">PD2</text>
<text x="56.5" y="68.9">PD3</text>
<text x="56.5" y="71.5">PD6</text>
<text x="120.4" y="71.5">1</text>
<text x="243" y="66.4">2</text>
<text x="56.5" y="74">PD7</text>
<text x="120.4" y="74">2</text>
<text x="120.4" y="76.5">3</text>
<text x="34.8" y="79.1">PE0</text>
<text x="34.8" y="81.6">PE1</text>
<text x="56.7" y="81.6">PF0</text>
<text x="34.8" y="84.2">PE2</text>
<text x="34.8" y="86.7">PE3</text>
<text x="34.8" y="89.2">PE4</text>
<text x="56.7" y="84.2">PF1</text>
<text x="56.7" y="86.7">PF2</text>
<text x="56.7" y="89.2">PF3</text>
<text x="152.2" y="88.1">16</text>
<text x="159.3" y="89.2">EN</text>
<text x="176.3" y="89.2">VIO</text>
<text x="184.7" y="88.1">2</text>
<text x="34.8" y="91.8">PE5</text>
<text x="56.7" y="91.8">PF4</text>
<text x="152.2" y="93.2">10</text>
<text x="159.3" y="94.3">STEP</text>
<text x="176.8" y="91.8">VM</text>
<text x="184.7" y="90.7">8</text>
<text x="184.7" y="95.8">17</text>
<text x="153.4" y="98.3">9</text>
<text x="159.3" y="99.4">DIR</text>
<text x="173.5" y="96.9">INDEX</text>
<text x="174.8" y="99.4">DIAG</text>
<text x="184.7" y="98.3">18</text>
<text x="152.2" y="105.9">14</text>
<text x="152.2" y="103.4">15</text>
<text x="159.3" y="107">MS2</text>
<text x="159.3" y="104.5">MS1</text>
<text x="175.6" y="107">M1B</text>
<text x="175.6" y="104.5">M1A</text>
<text x="184.7" y="105.9">5</text>
<text x="184.7" y="103.4">6</text>
<text x="198.5" y="103.4">1</text>
<text x="202.4" y="104.5">1</text>
<text x="202.4" y="107">2</text>
<text x="234.1" y="105.9">3</text>
<text x="238" y="107">SIG</text>
<text x="117.9" y="112.1">1</text>
<text x="152.2" y="111">13</text>
<text x="152.4" y="113.5">11</text>
<text x="159.3" y="112.1">SPRD</text>
<text x="175.6" y="109.6">M2A</text>
<text x="175.6" y="112.1">M2B</text>
<text x="184.7" y="108.5">4</text>
<text x="184.7" y="111">3</text>
<text x="198.5" y="108.5">3</text>
<text x="198.5" y="111">4</text>
<text x="202.4" y="109.6">3</text>
<text x="202.4" y="112.1">4</text>
<text x="234.1" y="111">2</text>
<text x="238" y="112.1">PWR</text>
<text x="117.9" y="114.6">2</text>
<text x="117.9" y="117.2">3</text>
<text x="152.2" y="116">12</text>
<text x="159.3" y="114.6">PDN</text>
<text x="159.3" y="117.2">UART</text>
<text x="175.3" y="117.2">GND</text>
<text x="184.7" y="116">1*2</text>
<text x="234.1" y="116">1</text>
<text x="238" y="117.2">GND</text>
<text x="117.9" y="129.9">1</text>
<text x="117.9" y="132.4">2</text>
<text x="117.9" y="135">3</text>
<text x="74.7" y="154.1">1</text>
<text x="80.6" y="155.2">VCC</text>
<text x="74.7" y="156.7">2</text>
<text x="74.7" y="159.2">3</text>
<text x="80.6" y="157.8">GND</text>
<text x="80.6" y="160.3">VOUT</text>
<text x="132.5" y="179.5">1</text>
<text x="74.7" y="182.1">1</text>
<text x="74.7" y="184.6">2</text>
<text x="80.6" y="183.2">VCC</text>
<text x="80.6" y="185.7">GND</text>
<text x="132.5" y="184.6">3</text>
<text x="136.4" y="180.6">1</text>
<text x="136.4" y="183.2">2</text>
<text x="136.4" y="185.7">3</text>
<text x="74.7" y="187.2">3</text>
<text x="80.6" y="188.3">VOUT</text>
<text x="132.5" y="187.2">4</text>
<text x="136.4" y="188.3">4</text>
</g>
</svg>
